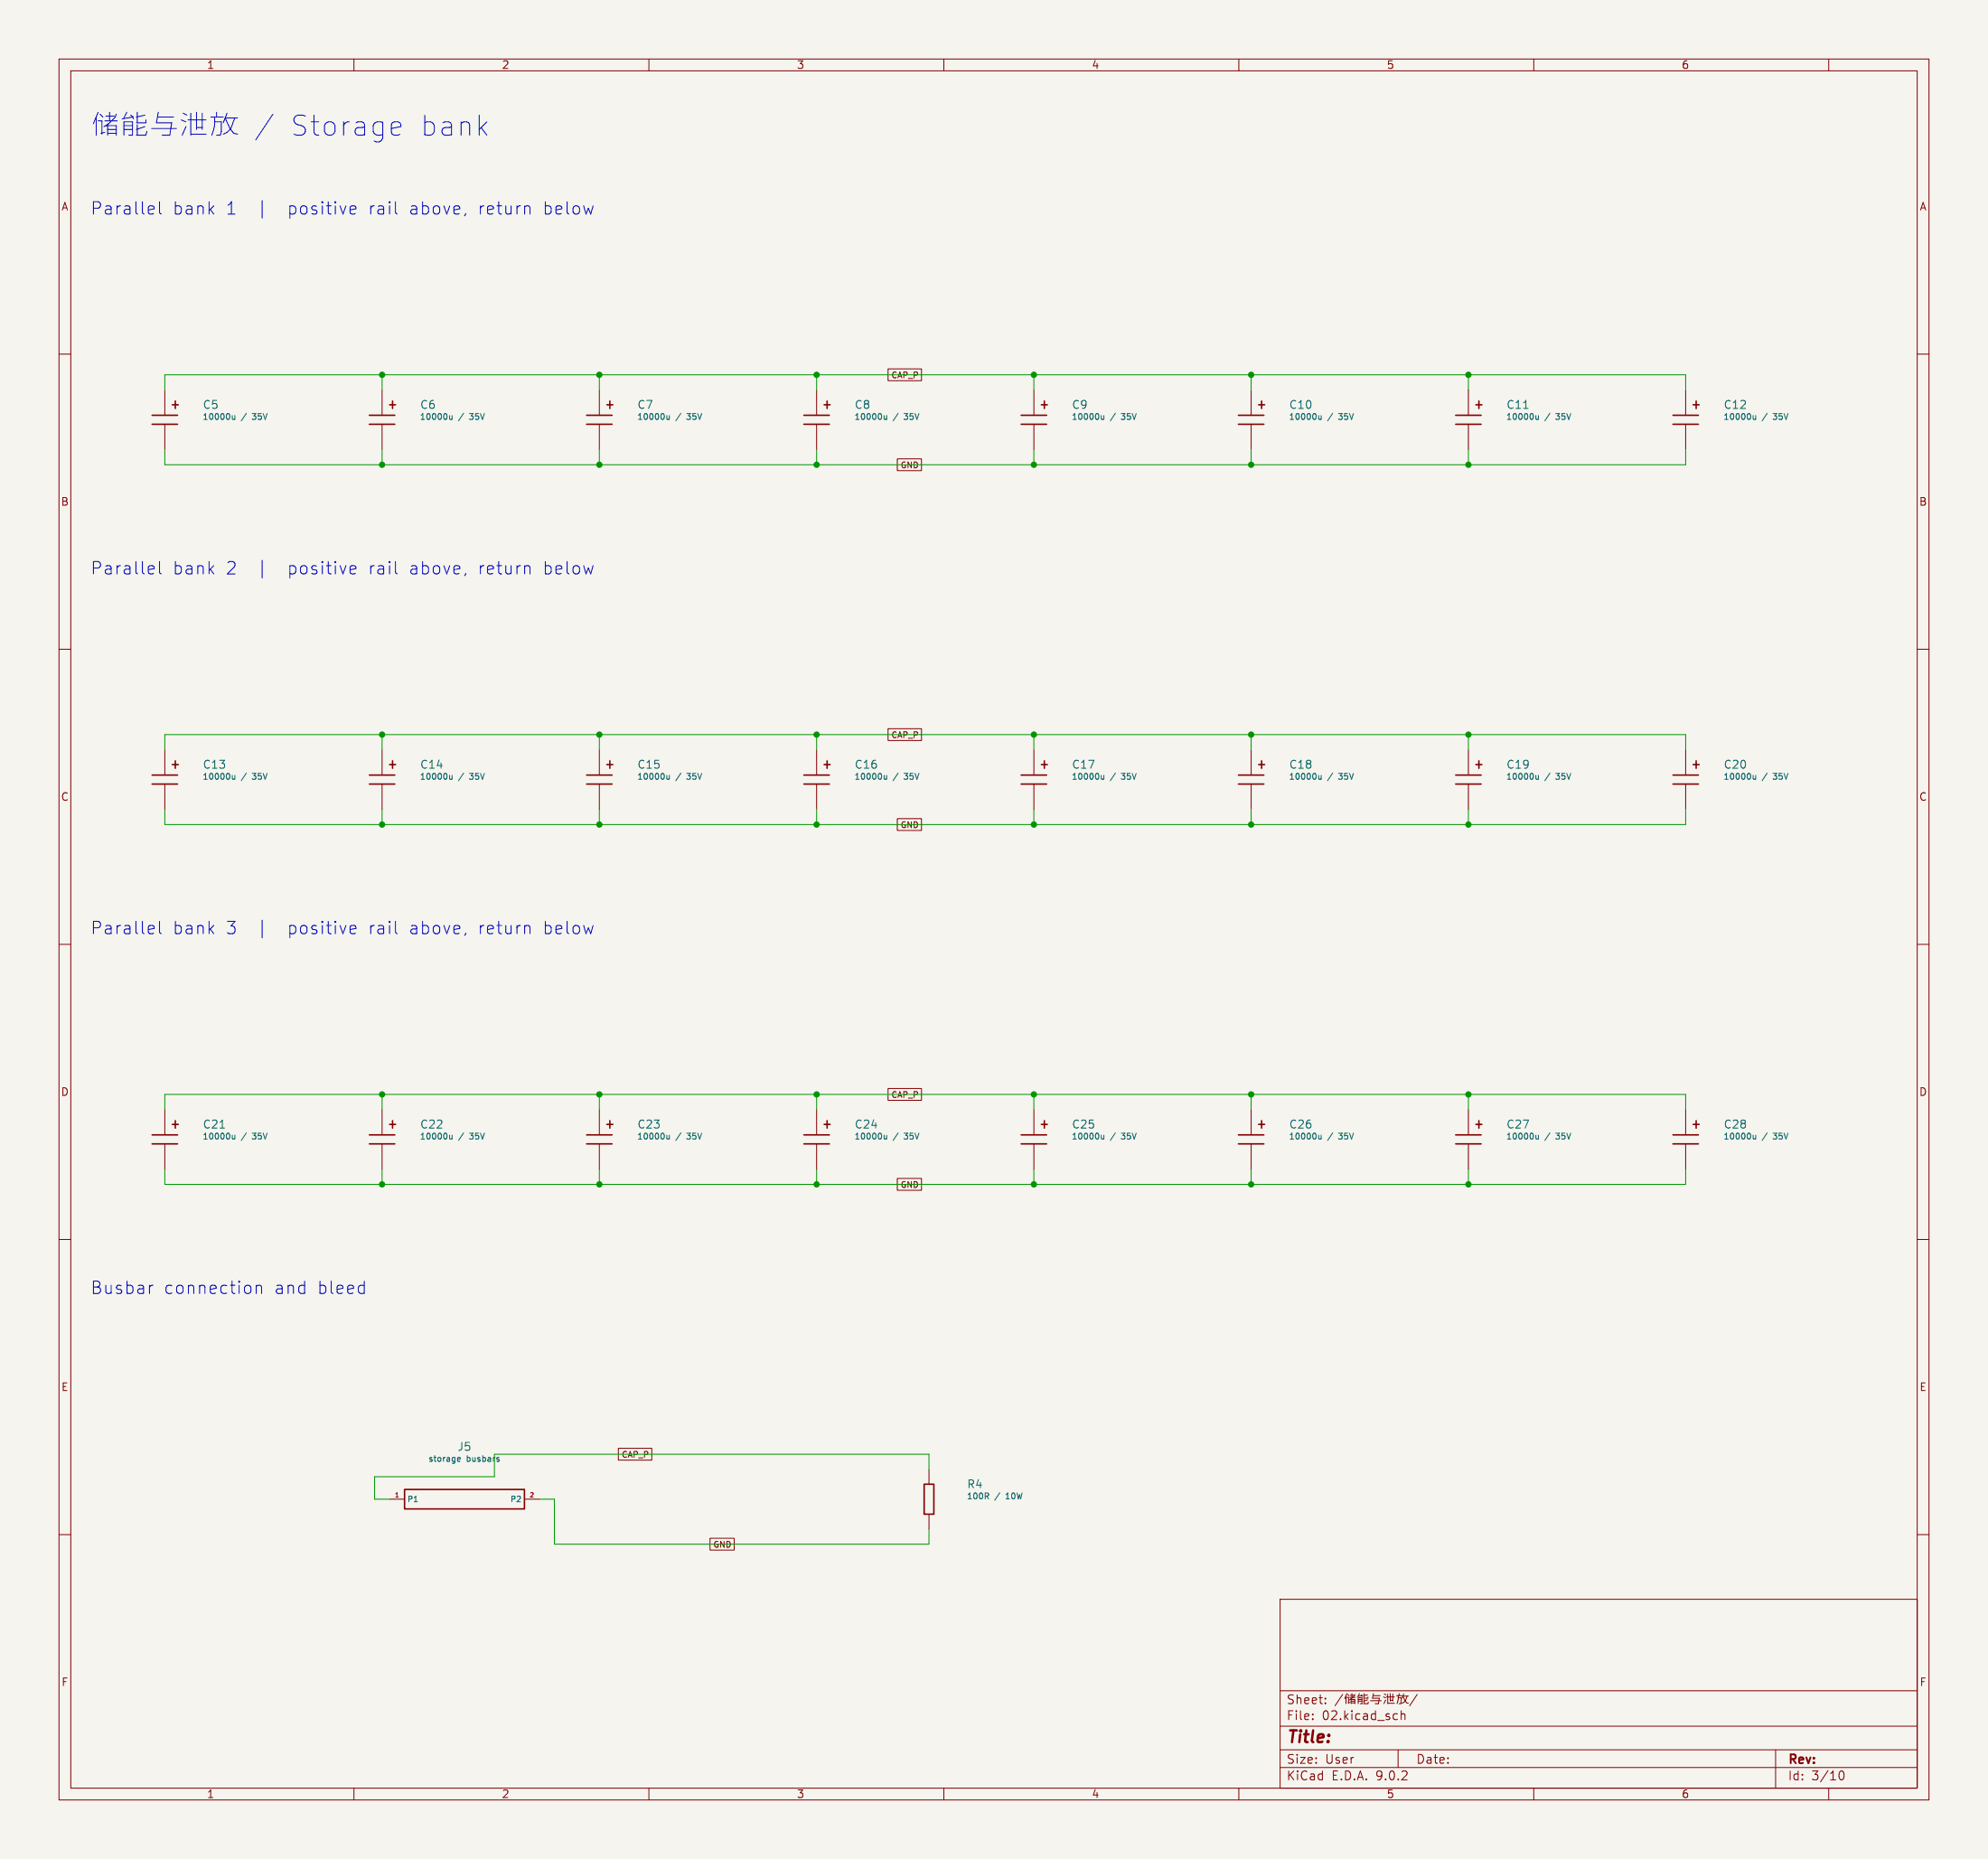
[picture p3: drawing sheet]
<svg xmlns="http://www.w3.org/2000/svg" width="337mm" height="315mm" viewBox="0 0 337 315" stroke-linecap="round" stroke-linejoin="round" font-family="sans-serif">
<path d="M0 0h337v315h-337z" fill="#f5f4ef" stroke="#f5f4ef" stroke-width=".15"/>
<g fill="none" stroke="#840000" stroke-width=".15">
<path d="M10 10h317v295h-317zM12 12h313v291h-313zM60 10v2M110 10v2M160 10v2M210 10v2M260 10v2M310 10v2M10 60h2M325 60h2M27.9 66v4.4M27.9 71.9v4.3"/>
<path d="M64.8 66v4.4M64.8 71.9v4.3M101.6 66v4.4M101.6 71.9v4.3M138.4 66v4.4M138.4 71.9v4.3M150.5 62.5h5.7v2h-5.7zM152.1 77.7h4.1v2h-4.1zM175.3 66v4.4M175.3 71.9v4.3M212.1 66v4.4M212.1 71.9v4.3"/>
<path d="M248.9 66v4.4M248.9 71.9v4.3M285.7 66v4.4M285.7 71.9v4.3M10 110h2M325 110h2M27.9 127v4.3M27.9 132.8v4.4M64.8 127v4.3M64.8 132.8v4.4M101.6 127v4.3M101.6 132.8v4.4"/>
<path d="M138.4 127v4.3M138.4 132.8v4.4M150.5 123.5h5.7v2h-5.7zM152.1 138.7h4.1v2h-4.1zM175.3 127v4.3M175.3 132.8v4.4M212.1 127v4.3M212.1 132.8v4.4M248.9 127v4.3M248.9 132.8v4.4M285.7 127v4.3M285.7 132.8v4.4"/>
<path d="M10 160h2M325 160h2M27.9 188v4.3M27.9 193.8v4.3M64.8 188v4.3M64.8 193.8v4.3M101.6 188v4.3M101.6 193.8v4.3M138.4 188v4.3M138.4 193.8v4.3M150.5 184.4h5.7v2h-5.7zM152.1 199.7h4.1v2h-4.1z"/>
<path d="M175.3 188v4.3M175.3 193.8v4.3M212.1 188v4.3M212.1 193.8v4.3M248.9 188v4.3M248.9 193.8v4.3M285.7 188v4.3M285.7 193.8v4.3M10 210h2M325 210h2M10 260h2M66 254h2.6"/>
<path d="M88.9 254h2.5M104.8 245.4h5.7v2h-5.7zM157.5 248.9v2.6M157.5 256.5v2.6M325 260h2M120.4 260.6h4.1v2h-4.1zM217 271h108v32h-108zM217 299.5h108M217 296.5h108M217 292.5h108M217 286.5h108M222.5 291.2v.1"/>
<path d="M222.5 290.4v.2M224.7 288.5v.1M224.7 287.7v.2M227.6 287.1l-1.3 1.9M228.2 287.3v1.3M228.3 286.9l-.3 .9M228.3 287.6h.3v1M228.5 287.1l.2 .2M228.8 288.4l-.3 .1M228.8 287.6h.9M228.9 287.2h.6M228.9 287.9h.8v.7"/>
<path d="M229 288.5h.7M229 288.2h.7M229 287.9l-.3 .1M229 287.8v.8M229.2 286.9v.7M229.7 287.1l-.1 .2-.6 .6M230.1 287.4l.8-.1 .1 .1M230.2 288.2h.7M230.2 287.9h.7M230.2 288.6v-1h.7v1h-.3M230.5 286.9l-.3 .5M230.7 287.1l.3 .2"/>
<path d="M231.2 286.9v.8M231.2 287.9v.7M231.8 287.1l-.6 .2M231.8 288l-.6 .2M231.9 287.5v.2h-.7M232 288.4l-.1 .2h-.7M232.3 288.1h1.9M232.8 286.9l-.1 .8h1.1l-.1 .9h-.6M232.8 287.3h1.2M234.5 287.5l.4 .1M234.7 287l.3 .1M234.9 288l-.3 .6"/>
<path d="M235 287.5h1.4M235.2 288.6h1.2M235.2 287v1.6M235.7 288.1h.4M235.7 286.9v1.3M236.1 287v1.2M236.7 287.3h1M236.7 290.3l.2 .1M236.9 291.3h-.2M237 296.5v3M237 287.6h.5v1h-.3M237 287.3v.6l-.2 .7"/>
<path d="M237.2 286.9v.4M237.5 289.8v1.5M237.5 290.5a.37 .37 0 0 1 .7 .1v.7M237.8 287.4l.4 .7 .3 .4 .2 .1M237.9 287.4h.8M238 287l-.3 .7M238.5 287.4l-.3 .7-.5 .5M240.2 287.1l-1.2 1.9M301 296.5v6.5M60 303v2M110 303v2M160 303v2"/>
<path d="M210 303v2M260 303v2M310 303v2M311.7 300.6a.55 .55 0 0 1 .4-.6h.1a.94 .94 0 0 1 0 1.5h-.1a.55 .55 0 0 1-.4-.5"/>
</g>
<g fill="none" stroke="#840000" stroke-width=".25">
<path d="M25.8 70.4h4.3M25.8 71.9h4.3M29.2 68.6h1M29.7 67.9v1.3M62.6 70.4h4.3M62.6 71.9h4.3M66 68.6h1.1M66.5 67.9v1.3M99.4 70.4h4.4M99.4 71.9h4.4M102.9 68.6h1M103.4 67.9v1.3"/>
<path d="M136.3 70.4h4.3M136.3 71.9h4.3M139.7 68.6h1M140.2 67.9v1.3M173.1 70.4h4.3M173.1 71.9h4.3M176.5 68.6h1M177 67.9v1.3M209.9 70.4h4.3M209.9 71.9h4.3M213.4 68.6h1M213.9 67.9v1.3"/>
<path d="M246.8 70.4h4.3M246.8 71.9h4.3M250.2 68.6h1M250.7 67.9v1.3M283.6 70.4h4.3M283.6 71.9h4.3M287 68.6h1M287.5 67.9v1.3M25.8 131.3h4.3M25.8 132.8h4.3M29.2 129.5h1M29.7 128.9v1.3"/>
<path d="M62.6 131.3h4.3M62.6 132.8h4.3M66 129.5h1.1M66.5 128.9v1.3M99.4 131.3h4.4M99.4 132.8h4.4M102.9 129.5h1M103.4 128.9v1.3M136.3 131.3h4.3M136.3 132.8h4.3M139.7 129.5h1M140.2 128.9v1.3"/>
<path d="M173.1 131.3h4.3M173.1 132.8h4.3M176.5 129.5h1M177 128.9v1.3M209.9 131.3h4.3M209.9 132.8h4.3M213.4 129.5h1M213.9 128.9v1.3M246.8 131.3h4.3M246.8 132.8h4.3M250.2 129.5h1M250.7 128.9v1.3"/>
<path d="M283.6 131.3h4.3M283.6 132.8h4.3M287 129.5h1M287.5 128.9v1.3M25.8 192.3h4.3M25.8 193.8h4.3M29.2 190.5h1M29.7 189.9v1.2M62.6 192.3h4.3M62.6 193.8h4.3M66 190.5h1.1M66.5 189.9v1.2"/>
<path d="M99.4 192.3h4.4M99.4 193.8h4.4M102.9 190.5h1M103.4 189.9v1.2M136.3 192.3h4.3M136.3 193.8h4.3M139.7 190.5h1M140.2 189.9v1.2M173.1 192.3h4.3M173.1 193.8h4.3M176.5 190.5h1M177 189.9v1.2"/>
<path d="M209.9 192.3h4.3M209.9 193.8h4.3M213.4 190.5h1M213.9 189.9v1.2M246.8 192.3h4.3M246.8 193.8h4.3M250.2 190.5h1M250.7 189.9v1.2M283.6 192.3h4.3M283.6 193.8h4.3M287 190.5h1M287.5 189.9v1.2"/>
<path d="M68.6 252.3h20.3v3.4h-20.3zM156.7 251.5h1.6v5h-1.6z"/>
</g>
<g fill="none" stroke="#006464" stroke-width=".15">
<path d="M39.4 70.4v.6l.3 .1 .1-.1M39.8 70.4v.7M76.2 70.4l.1 .6 .2 .1 .1-.1M76.6 70.4v.7M113 70.4l.1 .6 .2 .1 .2-.1M113.5 70.4v.7M149.9 70.4v.6l.3 .1 .1-.1M150.3 70.4v.7M186.7 70.4v.6l.3 .1 .1-.1M187.1 70.4v.7M223.5 70.4l.1 .6 .2 .1 .2-.1M224 70.4v.7"/>
<path d="M258.3 69.2h.8M260.4 70.4v.6l.2 .1 .2-.1M260.8 70.4v.7M297.2 70.4v.6l.3 .1 .1-.1M297.6 70.4v.7M39.4 131.4v.6h.3l.1-.1M39.8 131.4v.6M76.2 131.4l.1 .6h.2l.1-.1M76.6 131.4v.6M113 131.4l.1 .6h.2l.2-.1M113.5 131.4v.6M149.9 131.4v.6h.3l.1-.1"/>
<path d="M150.3 131.4v.6M186.7 131.4v.6h.3l.1-.1M187.1 131.4v.6M223.5 131.4l.1 .6h.2l.2-.1M224 131.4v.6M260.4 131.4v.6h.2l.2-.1M260.8 131.4v.6M297.2 131.4v.6h.3l.1-.1M297.6 131.4v.6M37.3 191.1h.8M39.4 192.3v.6l.3 .1 .1-.1M39.8 192.3v.7"/>
<path d="M76.2 192.3l.1 .6 .2 .1 .1-.1M76.6 192.3v.7M113 192.3l.1 .6 .2 .1 .2-.1M113.5 192.3v.7M149.9 192.3v.6l.3 .1 .1-.1M150.3 192.3v.7M186.7 192.3v.6l.3 .1 .1-.1M187.1 192.3v.7M223.5 192.3l.1 .6 .2 .1 .2-.1M224 192.3v.7M260.4 192.3v.6l.2 .1 .2-.1M260.8 192.3v.7"/>
<path d="M297.2 192.3v.6l.3 .1 .1-.1M297.6 192.3v.7M77.5 247.5l.2 .1 .3-.1M77.5 247.1l.2-.2 .3 .2v.1l-.5 .1M84.4 247.3h.2v.2l-.3 .1M84.4 246.9l.2 .1M167.3 253.5l.3 .4M167.5 253v.4"/>
</g>
<g fill="none" stroke="#009600" stroke-width=".15">
<path d="M27.9 66v-2.5h257.8v2.5M27.9 76.2v2.5h257.8v-2.5M64.8 63.5v2.5M64.8 76.2v2.5M101.6 63.5v2.5M101.6 76.2v2.5M138.4 63.5v2.5M138.4 76.2v2.5M175.3 63.5v2.5M175.3 76.2v2.5M212.1 63.5v2.5M212.1 76.2v2.5"/>
<path d="M248.9 63.5v2.5M248.9 76.2v2.5M27.9 127v-2.5h257.8v2.5M27.9 137.2v2.5h257.8v-2.5M64.8 124.5v2.5M64.8 137.2v2.5M101.6 124.5v2.5M101.6 137.2v2.5M138.4 124.5v2.5M138.4 137.2v2.5M175.3 124.5v2.5M175.3 137.2v2.5"/>
<path d="M212.1 124.5v2.5M212.1 137.2v2.5M248.9 124.5v2.5M248.9 137.2v2.5M27.9 188v-2.6h257.8v2.6M27.9 198.1v2.6h257.8v-2.6M64.8 185.4v2.6M64.8 198.1v2.6M101.6 185.4v2.6M101.6 198.1v2.6M138.4 185.4v2.6M138.4 198.1v2.6"/>
<path d="M175.3 185.4v2.6M175.3 198.1v2.6M212.1 185.4v2.6M212.1 198.1v2.6M248.9 185.4v2.6M248.9 198.1v2.6M91.4 254h2.6v7.6h63.5v-2.5M157.5 248.9v-2.5h-73.7v3.8h-20.3v3.8h2.5"/>
</g>
<g fill="none" stroke="#0000c2" stroke-width=".15">
<path d="M16.3 19.8v3.1M16.6 19l-.8 2M17 19.3l.4 .5M17.9 19.7h1.5M18.6 19v1.5M19.7 19.3l-.2 .5-1.4 1.5M21.5 19l-.5 1M22.1 19.5l.5 .3M23.3 19v1.8M24.6 19.5l-1.5 .3M26.8 19l-.3 1.8h2.6l-.3 2.1h-1.3M26.8 19.8h2.6"/>
<path d="M31 19.2l.7 .3M32.3 19.2v3.7M33.3 19v2.9M34.3 19.2v2.7M35.7 19.8h2.1M36.4 19.8v1.3l-.5 1.8M36.7 19v.8M38.2 20l.8 1.8 .6 .8 .7 .1M38.3 20h2M38.5 19.2l-.7 1.6M39.8 20l-.7 1.8-.6 .6-.7 .3M46.3 19.3l-3 4.4"/>
<path d="M16.6 20.5h.7v2.2M17.8 22.4l-.7 .2M17.8 20.5h2.1M17.9 21.3h1.8v1.6M18.3 22.6h1.4M18.3 21.9h1.4M18.3 21.1l-.7 .3M18.3 21v1.9M20.7 20.2l1.8-.4 .1 .4M21 21.9h1.5M21 21.3h1.5M21 22.9v-2.3h1.5v2.3h-.7"/>
<path d="M23.3 21.1v1.8M24.6 21.4l-1.5 .5M24.7 20.3v.5h-1.6M24.9 22.3l-.2 .6h-1.6M25.4 34.9l.6 .1 .1 .4-1 .2M25.7 21.8h4.2M26 36.2l-.6 .1M27 34.2v1.8l.3 .3M30.7 20.3l.8 .3M31.5 21.4l-.6 1.5M31.9 20.3h3M32.3 22.7h2.6"/>
<path d="M33.3 21.6h1M36.4 20.6h1.1v1.7l-.1 .6h-.7M44.4 34v3M59.4 36.2l.2 .1 .6-.1M59.4 35l.6-.1 .2 .1 .1 .4-1 .2M66.5 22.7l.3 .2h.7l.3-.2M66.5 20.8l.3-.2h.7l.3 .2 .2 .3v.3l-1.7 .4M67.1 36.2l.2 .1M81.6 21.6l.9 1.3M82.5 20.6l-1.3 1.3M89.5 34.9l.3 .3v1.1M25.4 95.8l.6 .1 .1 .4-1 .2"/>
<path d="M26 97.1l-.6 .1M27 95.1v1.8l.3 .3M44.4 94.9v3M59.4 95.9l.6-.1 .2 .1 .1 .4-1 .2M59.4 97.1l.2 .1 .6-.1M67.1 97.1l.2 .1M89.5 95.8l.3 .3v1.1M25.4 156.8l.6 .1 .1 .4-1 .2M26 158.1l-.6 .1M27 156.1v1.8l.3 .3M44.4 155.9v3M59.4 156.9l.6-.1 .2 .1 .1 .4-1 .2"/>
<path d="M59.4 158.1l.2 .1 .6-.1M67.1 158.1l.2 .1M89.5 156.8l.3 .3v1.1M25.9 217.8l-.5 .2M43.4 218a.52 .52 0 0 1 .9 .1v1.1M43.4 217.8v1.4"/>
</g>
<g fill="#009600" stroke="#009600" stroke-width=".15">
<circle cx="64.8" cy="63.5" r=".46"/>
<circle cx="64.8" cy="78.7" r=".46"/>
<circle cx="64.8" cy="124.5" r=".46"/>
<circle cx="64.8" cy="139.7" r=".46"/>
<circle cx="175.3" cy="63.5" r=".46"/>
<circle cx="175.3" cy="78.7" r=".46"/>
<circle cx="212.1" cy="63.5" r=".46"/>
<circle cx="212.1" cy="78.7" r=".46"/>
<circle cx="175.3" cy="124.5" r=".46"/>
<circle cx="212.1" cy="124.5" r=".46"/>
<circle cx="248.9" cy="139.7" r=".46"/>
<circle cx="212.1" cy="139.7" r=".46"/>
<circle cx="175.3" cy="139.7" r=".46"/>
<circle cx="138.4" cy="63.5" r=".46"/>
<circle cx="138.4" cy="78.7" r=".46"/>
<circle cx="138.4" cy="124.5" r=".46"/>
<circle cx="101.6" cy="124.5" r=".46"/>
<circle cx="101.6" cy="139.7" r=".46"/>
<circle cx="101.6" cy="78.7" r=".46"/>
<circle cx="101.6" cy="63.5" r=".46"/>
<circle cx="248.9" cy="63.5" r=".46"/>
<circle cx="248.9" cy="78.7" r=".46"/>
<circle cx="248.9" cy="185.4" r=".46"/>
<circle cx="248.9" cy="124.5" r=".46"/>
<circle cx="248.9" cy="200.7" r=".46"/>
<circle cx="138.4" cy="139.7" r=".46"/>
<circle cx="175.3" cy="200.7" r=".46"/>
<circle cx="175.3" cy="185.4" r=".46"/>
<circle cx="212.1" cy="200.7" r=".46"/>
<circle cx="212.1" cy="185.4" r=".46"/>
<circle cx="138.4" cy="185.4" r=".46"/>
<circle cx="101.6" cy="185.4" r=".46"/>
<circle cx="138.4" cy="200.7" r=".46"/>
<circle cx="101.6" cy="200.7" r=".46"/>
<circle cx="64.8" cy="200.7" r=".46"/>
<circle cx="64.8" cy="185.4" r=".46"/>
</g>
<g font-size="4.7" fill="#0000c2">
<text x="48.6" y="23.3">Storage</text>
<text x="70.4" y="23.3">bank</text>
</g>
<g font-size="2.9" fill="#0000c2">
<text x="15.2" y="36.6">Parallel</text>
<text x="29.2" y="36.6">bank</text>
<text x="38.2" y="36.6">1</text>
<text x="48.8" y="36.6">positive</text>
<text x="62.5" y="36.6">rail</text>
<text x="69.4" y="36.6">above,</text>
<text x="81.2" y="36.6">return</text>
<text x="92.2" y="36.6">below</text>
<text x="15.2" y="97.5">Parallel</text>
<text x="29.2" y="97.5">bank</text>
<text x="38.2" y="97.5">2</text>
<text x="48.8" y="97.5">positive</text>
<text x="62.5" y="97.5">rail</text>
<text x="69.4" y="97.5">above,</text>
<text x="81.2" y="97.5">return</text>
<text x="92.2" y="97.5">below</text>
<text x="15.2" y="158.5">Parallel</text>
<text x="29.2" y="158.5">bank</text>
<text x="38.2" y="158.5">3</text>
<text x="48.8" y="158.5">positive</text>
<text x="62.5" y="158.5">rail</text>
<text x="69.4" y="158.5">above,</text>
<text x="81.2" y="158.5">return</text>
<text x="92.2" y="158.5">below</text>
<text x="15.2" y="219.5">Busbar</text>
<text x="27.7" y="219.5">connection</text>
<text x="46.4" y="219.5">and</text>
<text x="53.8" y="219.5">bleed</text>
</g>
<text font-size="2.8" fill="#840000" x="218" y="295.9">Title:</text>
<g font-size="2.1" fill="#840000">
<text x="218" y="291.6">File:</text>
<text x="218" y="288.9">Sheet:</text>
<text x="224.1" y="291.6">02.kicad_sch</text>
<text x="218" y="299">Size:</text>
<text x="224.7" y="299">User</text>
<text x="240" y="299">Date:</text>
<text x="303" y="299.3">Rev:</text>
<text x="218" y="301.8">KiCad</text>
<text x="225.7" y="301.8">E.D.A.</text>
<text x="233.3" y="301.8">9.0.2</text>
<text x="303" y="301.8">Id:</text>
<text x="307.1" y="301.8">3/10</text>
</g>
<g font-size="1.9" fill="#006464">
<text x="34.3" y="69.5">C5</text>
<text x="71.1" y="69.5">C6</text>
<text x="108" y="69.5">C7</text>
<text x="144.8" y="69.5">C8</text>
<text x="181.6" y="69.5">C9</text>
<text x="218.5" y="69.5">C10</text>
<text x="255.3" y="69.5">C11</text>
<text x="292.1" y="69.5">C12</text>
<text x="34.3" y="130.4">C13</text>
<text x="71.1" y="130.4">C14</text>
<text x="108" y="130.4">C15</text>
<text x="144.8" y="130.4">C16</text>
<text x="181.6" y="130.4">C17</text>
<text x="218.5" y="130.4">C18</text>
<text x="255.3" y="130.4">C19</text>
<text x="292.1" y="130.4">C20</text>
<text x="34.3" y="191.4">C21</text>
<text x="71.1" y="191.4">C22</text>
<text x="108" y="191.4">C23</text>
<text x="144.8" y="191.4">C24</text>
<text x="181.6" y="191.4">C25</text>
<text x="218.5" y="191.4">C26</text>
<text x="255.3" y="191.4">C27</text>
<text x="292.1" y="191.4">C28</text>
<text x="77.5" y="246">J5</text>
<text x="163.9" y="252.4">R4</text>
</g>
<g font-size="1.8" fill="#840000">
<text x="35" y="11.9">1</text>
<text x="85" y="11.9">2</text>
<text x="135" y="11.9">3</text>
<text x="185" y="11.9">4</text>
<text x="235" y="11.9">5</text>
<text x="285" y="11.9">6</text>
<text x="10.3" y="35.9">A</text>
<text x="325.3" y="35.9">A</text>
<text x="10.3" y="85.9">B</text>
<text x="325.3" y="85.9">B</text>
<text x="10.3" y="135.9">C</text>
<text x="325.3" y="135.9">C</text>
<text x="10.3" y="185.9">D</text>
<text x="325.3" y="185.9">D</text>
<text x="10.3" y="235.9">E</text>
<text x="325.3" y="235.9">E</text>
<text x="10.3" y="285.9">F</text>
<text x="325.3" y="285.9">F</text>
<text x="35" y="304.8">1</text>
<text x="85" y="304.8">2</text>
<text x="135" y="304.8">3</text>
<text x="185" y="304.8">4</text>
<text x="235" y="304.8">5</text>
<text x="285" y="304.8">6</text>
</g>
<g font-size="1.4" fill="#840000">
<text x="151" y="64.3">CAP_P</text>
<text x="152.5" y="79.5">GND</text>
<text x="151" y="125.3">CAP_P</text>
<text x="152.5" y="140.5">GND</text>
<text x="151" y="186.2">CAP_P</text>
<text x="152.5" y="201.5">GND</text>
<text x="105.2" y="247.2">CAP_P</text>
<text x="120.8" y="262.4">GND</text>
</g>
<g font-size="1.4" fill="#006464">
<text x="34.2" y="71.3">10000u</text>
<text x="40.9" y="71.3">/</text>
<text x="43" y="71.3">35V</text>
<text x="71.1" y="71.3">10000u</text>
<text x="77.8" y="71.3">/</text>
<text x="79.8" y="71.3">35V</text>
<text x="107.9" y="71.3">10000u</text>
<text x="114.6" y="71.3">/</text>
<text x="116.7" y="71.3">35V</text>
<text x="144.7" y="71.3">10000u</text>
<text x="151.4" y="71.3">/</text>
<text x="153.5" y="71.3">35V</text>
<text x="181.6" y="71.3">10000u</text>
<text x="188.3" y="71.3">/</text>
<text x="190.3" y="71.3">35V</text>
<text x="218.4" y="71.3">10000u</text>
<text x="225.1" y="71.3">/</text>
<text x="227.2" y="71.3">35V</text>
<text x="255.2" y="71.3">10000u</text>
<text x="261.9" y="71.3">/</text>
<text x="264" y="71.3">35V</text>
<text x="292.1" y="71.3">10000u</text>
<text x="298.7" y="71.3">/</text>
<text x="300.8" y="71.3">35V</text>
<text x="34.2" y="132.3">10000u</text>
<text x="40.9" y="132.3">/</text>
<text x="43" y="132.3">35V</text>
<text x="71.1" y="132.3">10000u</text>
<text x="77.8" y="132.3">/</text>
<text x="79.8" y="132.3">35V</text>
<text x="107.9" y="132.3">10000u</text>
<text x="114.6" y="132.3">/</text>
<text x="116.7" y="132.3">35V</text>
<text x="144.7" y="132.3">10000u</text>
<text x="151.4" y="132.3">/</text>
<text x="153.5" y="132.3">35V</text>
<text x="181.6" y="132.3">10000u</text>
<text x="188.3" y="132.3">/</text>
<text x="190.3" y="132.3">35V</text>
<text x="218.4" y="132.3">10000u</text>
<text x="225.1" y="132.3">/</text>
<text x="227.2" y="132.3">35V</text>
<text x="255.2" y="132.3">10000u</text>
<text x="261.9" y="132.3">/</text>
<text x="264" y="132.3">35V</text>
<text x="292.1" y="132.3">10000u</text>
<text x="298.7" y="132.3">/</text>
<text x="300.8" y="132.3">35V</text>
<text x="34.2" y="193.3">10000u</text>
<text x="40.9" y="193.3">/</text>
<text x="43" y="193.3">35V</text>
<text x="71.1" y="193.3">10000u</text>
<text x="77.8" y="193.3">/</text>
<text x="79.8" y="193.3">35V</text>
<text x="107.9" y="193.3">10000u</text>
<text x="114.6" y="193.3">/</text>
<text x="116.7" y="193.3">35V</text>
<text x="144.7" y="193.3">10000u</text>
<text x="151.4" y="193.3">/</text>
<text x="153.5" y="193.3">35V</text>
<text x="181.6" y="193.3">10000u</text>
<text x="188.3" y="193.3">/</text>
<text x="190.3" y="193.3">35V</text>
<text x="218.4" y="193.3">10000u</text>
<text x="225.1" y="193.3">/</text>
<text x="227.2" y="193.3">35V</text>
<text x="255.2" y="193.3">10000u</text>
<text x="261.9" y="193.3">/</text>
<text x="264" y="193.3">35V</text>
<text x="292.1" y="193.3">10000u</text>
<text x="298.7" y="193.3">/</text>
<text x="300.8" y="193.3">35V</text>
<text x="72.5" y="247.9">storage</text>
<text x="79.1" y="247.9">busbars</text>
<text x="163.8" y="254.2">100R</text>
<text x="168.7" y="254.2">/</text>
<text x="170.7" y="254.2">10W</text>
</g>
<g font-size="1.3" fill="#006464">
<text x="69" y="254.7">P1</text>
<text x="86.4" y="254.7">P2</text>
</g>
<g font-size="1.1" fill="#a90000">
<text x="66.8" y="253.7">1</text>
<text x="89.7" y="253.7">2</text>
</g>
</svg>
